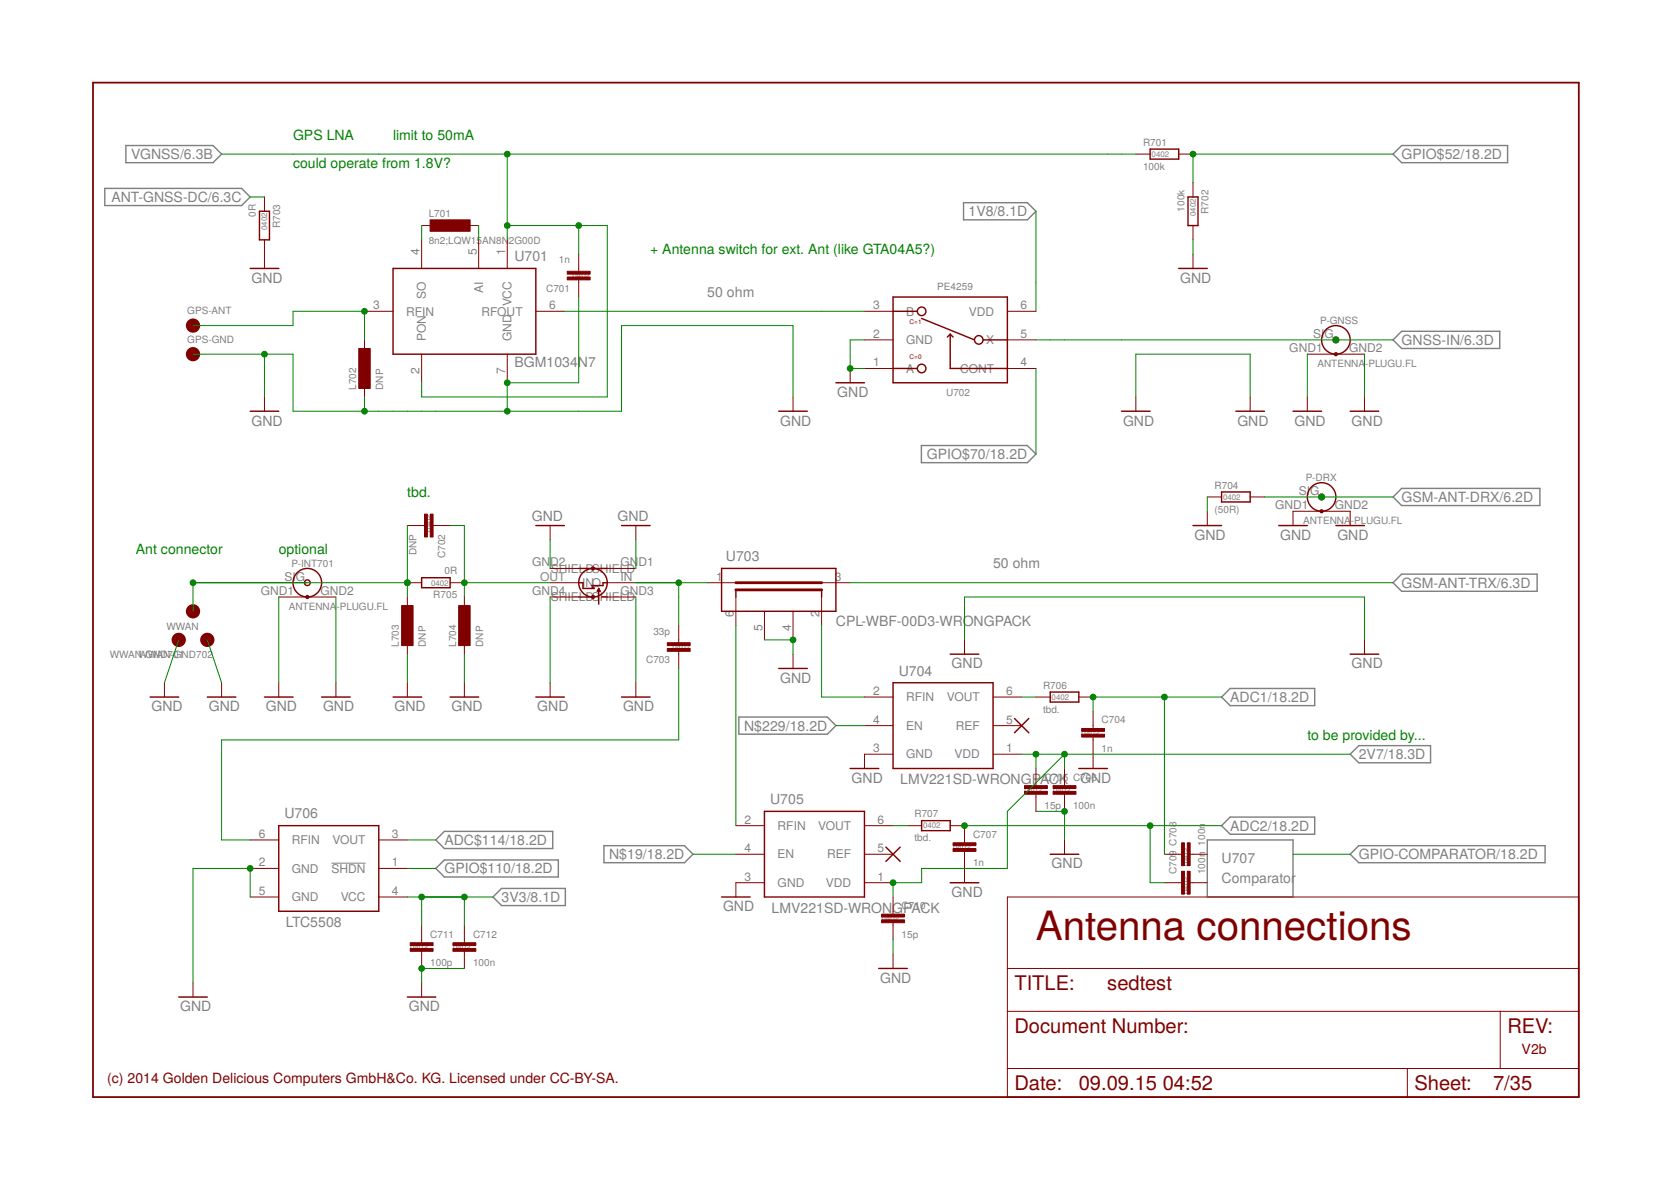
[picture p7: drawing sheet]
<svg xmlns="http://www.w3.org/2000/svg" width="297mm" height="210mm" viewBox="0 0 297 210" stroke-linecap="round" stroke-linejoin="round" font-family="sans-serif">
<g fill="none" stroke="#808080" stroke-width=".25">
<path d="M18.6 33.5h24.3l1.6 1.5-1.6 1.5h-24.3zM22.4 25.9h15.5l1.5 1.5-1.5 1.5h-15.5zM171.3 36h11.3l1.5 1.5-1.5 1.6h-11.3zM247.6 27.4l1.6-1.5h18.8v3h-18.8zM163.8 79.2h18.8l1.5 1.5-1.5 1.5h-18.8zM247.6 60.4l1.6-1.5h17.4v3h-17.4zM247.6 88.3l1.6-1.5h24.5v3.1h-24.5zM247.6 103.6l1.6-1.6h24v3.1h-24zM131.3 127.4h15.8l1.5 1.6-1.5 1.5h-15.8zM217.1 123.9l1.6-1.5h15v3h-15zM240 134l1.5-1.5h12.8v3.1h-12.8zM77.5 154.3l1.5-1.5h20.3v3.1h-20.3z"/>
<path d="M77.5 149.3l1.5-1.5h19.3v3h-19.3zM89.2 157.9h11.3v3.1h-11.3l-1.6-1.6zM107.4 150.3h14.3l1.5 1.5-1.5 1.5h-14.3zM214.6 149.3h15.2v10.1h-15.2zM217.1 146.7l1.6-1.5h15v3.1h-15zM240 151.8l1.5-1.5h33.2v3h-33.2z"/>
</g>
<path d="M58.9 153.4h6.1" fill="none" stroke="#808080" stroke-width=".18"/>
<g fill="none" stroke="#800000" stroke-width=".25">
<path d="M46.1 37.5h1.8v5.1h-1.8zM204.4 26.5h5.1v1.8h-5.1zM211.2 35h1.8v5.1h-1.8zM44.5 47.7h5.1M69.9 47.7h25.3v15.2h-25.3zM158.7 52.8h20.4v15.2h-20.4zM158.7 55.3h4.4M163.8 56.6l9.4 3.8M168.9 59.4v6.1h10.2M168.9 59.4l.5 .5M168.9 59.4l-.5 .5M209.5 47.7h5.1"/>
<path d="M44.5 73.1h5.1M138.4 73.1h5.1M148.6 68h5.1M158.7 65.5h4.4M174.8 60.4h4.3M199.4 73.1h5M219.7 73.1h5.1M229.8 73.1h5.1M240 73.1h5.1M95.2 93.4h5.1M110.5 93.4h5.1M212.1 93.4h5"/>
<path d="M217.1 87.4h5.1v1.8h-5.1zM227.3 93.4h5.1M237.5 93.4h5M75 102.7h5v1.8h-5zM102.9 101h5M102.9 103.6h.7v1h2.1l-.3-.3-.2 .3M102.9 106.1h2.5M106.4 104.6v2.8M106.4 104.6l.3 .5h-.5zM106.9 106.1h1M107.9 103.6h-.7v.5h-2M128.3 101h20.3v7.6h-20.3z"/>
<path d="M130.8 104.8v1.3M138.4 118.8h5.1M146 104.8v1.3M168.9 116.3h5.1M240 116.3h5.1M26.7 123.9h5.1M36.9 123.9h5M47 123.9h5.1M57.2 123.9h5.1M69.9 123.9h5.1M80 123.9h5.1M95.2 123.9h5.1"/>
<path d="M110.5 123.9h5.1M151.1 136.6h5.1M158.7 121.3h17.8v15.3h-17.8zM180.3 127.7l2.6 2.5M182.9 127.7l-2.6 2.5M186.7 123h5.1v1.8h-5.1zM191.8 136.6h5M49.6 146.7h17.7v15.3h-17.7zM128.3 159.4h5M135.9 144.2h17.8v15.2h-17.8zM157.5 150.6l2.5 2.5M160 150.6l-2.5 2.5"/>
<path d="M163.8 145.9h5.1v1.7h-5.1zM168.9 156.9h5.1M186.7 151.8h5.1M31.8 177.2h5.1M72.4 177.2h5.1M156.2 172.1h5.1"/>
<circle cx="163.8" cy="55.3" r=".76"/>
<circle cx="163.8" cy="65.5" r=".76"/>
<circle cx="174" cy="60.4" r=".76"/>
<circle cx="237.5" cy="60.4" r="2.54"/>
<circle cx="237.5" cy="60.4" r=".51"/>
<circle cx="237.5" cy="62.9" r=".25"/>
<circle cx="234.9" cy="88.3" r="2.54"/>
<circle cx="234.9" cy="88.3" r=".51"/>
<circle cx="234.9" cy="90.9" r=".25"/>
<circle cx="54.6" cy="103.6" r="2.54"/>
<circle cx="54.6" cy="103.6" r=".51"/>
<circle cx="54.6" cy="106.1" r=".25"/>
<circle cx="105.4" cy="103.6" r="2.54"/>
<circle cx="105.4" cy="101" r=".25"/>
<circle cx="105.4" cy="106.1" r=".25"/>
</g>
<g fill="none" stroke="#800000" stroke-width=".18">
<path d="M47 35v2.5M201.9 27.4h2.5M209.5 27.4h2.6M212.1 32.5v2.5M47 42.6v5.1M64.8 55.3h5.1M75 42.6v5.1M75 40.1h2.5M82.5 40.1h2.6M85.1 42.6v5.1M90.2 42.6v5.1M95.2 55.3h5.1"/>
<path d="M102.9 45.2v3M102.9 49.7v3.1M153.7 55.3h5M179.1 55.3h5M212.1 40.1v2.5M212.1 45.2v2.5M47 70.5v2.6M64.8 60.4v2.5M64.8 68v2.5M75 62.9v5.1M90.2 62.9v5.1M141 70.5v2.6"/>
<path d="M151.1 65.5v2.5M153.7 60.4h5M153.7 65.5h5M179.1 60.4h5M179.1 65.5h5M201.9 70.5v2.6M222.2 70.5v2.6M232.4 62.9h10.1M232.4 70.5v2.6M242.5 70.5v2.6M72.4 93.4h3.1M77 93.4h3"/>
<path d="M97.8 93.4v2.5M113 93.4v2.5M214.6 88.3h2.5M214.6 90.9v2.5M222.2 88.3h2.6M229.8 93.4v-2.5h10.2v2.5M49.6 106.1h10.1M72.4 103.6h2.6M72.4 106.1v2.5M72.4 113.7v2.6M80 103.6h2.5M82.5 106.1v2.5"/>
<path d="M82.5 113.7v2.6M97.8 103.6h5.1M97.8 101h5.1M97.8 106.1h5.1M107.9 103.6h5.1M107.9 101h5.1M107.9 106.1h5.1M120.6 111.2v3M120.6 115.8v3M125.7 103.6h5.1M130.8 106.1v5.1M135.9 108.6v5.1"/>
<path d="M141 108.6v5.1M141 116.3v2.5M146 103.6h5.1M146 106.1v5.1M171.4 113.7v2.6M242.5 113.7v2.6M29.2 121.3v2.6M39.4 121.3v2.6M49.6 121.3v2.6M59.7 121.3v2.6M72.4 121.3v2.6M82.5 121.3v2.6"/>
<path d="M97.8 121.3v2.6M113 121.3v2.6M153.7 129h5M153.7 123.9h5M158.7 134h-5v2.6M176.5 129h5.1M176.5 123.9h5.1M176.5 134h5.1M184.1 123.9h2.6M184.1 136.6v3M189.2 136.6v3M191.8 123.9h2.5"/>
<path d="M194.3 126.4v3.1M194.3 131v5.6M44.5 154.3h5.1M44.5 149.3h5.1M44.5 159.4h5.1M67.3 154.3h5.1M67.3 149.3h5.1M67.3 159.4h5.1M130.8 151.8h5.1M130.8 146.7h5.1M135.9 156.9h-5.1v2.5M153.7 151.8h5"/>
<path d="M153.7 146.7h5M153.7 156.9h5M158.7 159.4v3.1M161.3 146.7h2.5M168.9 146.7h2.5v3.1M171.4 151.3v5.6M179.1 159.4h101.5v35.6h-101.5zM184.1 141.2v3M189.2 141.2v3M189.2 149.3v2.5M207 151.8h3M207 156.9h3"/>
<path d="M211.6 151.8h3M211.6 156.9h3M34.3 174.7v2.5M75 164.5v3.1M75 169.1v3M75 174.7v2.5M82.5 164.5v3.1M82.5 169.1v3M158.7 164v3M158.7 169.6v2.5M179.1 179.7h101.5M179.1 172.1h101.5"/>
<path d="M266.7 179.7v10.2M179.1 189.9h101.5M250.2 189.9v5.1"/>
</g>
<g fill="#800000" stroke="#800000" stroke-width=".18">
<path d="M75.5 91.4h.5v4h-.5z"/>
<path d="M76.5 91.4h.5v4h-.5z"/>
<path d="M71.4 107.6h2v7.1h-2z"/>
<path d="M81.5 107.6h2.1v7.1h-2.1z"/>
<path d="M118.6 114.2h4.1v.5h-4.1z"/>
<path d="M118.6 115.3h4.1v.5h-4.1z"/>
<path d="M72.9 168.6h4.1v.5h-4.1z"/>
<path d="M72.9 167.6h4.1v.5h-4.1z"/>
<path d="M80.5 168.6h4.1v.5h-4.1z"/>
<path d="M80.5 167.6h4.1v.5h-4.1z"/>
<path d="M100.8 48.2h4.1v.5h-4.1z"/>
<path d="M100.8 49.2h4.1v.5h-4.1z"/>
<path d="M76.5 39.1h7.1v2h-7.1z"/>
<path d="M63.8 61.9h2v7.1h-2z"/>
<path d="M192.3 130.5h4v.5h-4z"/>
<path d="M192.3 129.5h4v.5h-4z"/>
<path d="M169.4 150.8h4.1v.5h-4.1z"/>
<path d="M169.4 149.8h4.1v.5h-4.1z"/>
<path d="M156.7 163.5h4.1v.5h-4.1z"/>
<path d="M156.7 162.5h4.1v.5h-4.1z"/>
<path d="M187.2 140.7h4.1v.5h-4.1z"/>
<path d="M187.2 139.6h4.1v.5h-4.1z"/>
<path d="M182.1 140.7h4.1v.5h-4.1z"/>
<path d="M182.1 139.6h4.1v.5h-4.1z"/>
<path d="M211.1 149.8h.5v4.1h-.5z"/>
<path d="M210 149.8h.5v4.1h-.5z"/>
<path d="M211.1 154.9h.5v4h-.5z"/>
<path d="M210 154.9h.5v4h-.5z"/>
</g>
<g fill="none" stroke="#800000" stroke-width="1.3">
<circle cx="34.3" cy="57.9" r=".64"/>
<circle cx="34.3" cy="62.9" r=".64"/>
<circle cx="31.8" cy="113.7" r=".64"/>
<circle cx="34.3" cy="108.6" r=".64"/>
<circle cx="36.9" cy="113.7" r=".64"/>
</g>
<path d="M16.5 14.7h264.1v180.3h-264.1z" fill="none" stroke="#800000" stroke-width=".32"/>
<path d="M130.8 103.6h15.2M130.8 104.8h15.2" fill="none" stroke="#800000" stroke-width=".51"/>
<g fill="none" stroke="#008000" stroke-width=".18">
<path d="M39.4 27.4h162.5M44.5 35h2.5M90.2 27.4v15.2M184.1 37.5v17.8M247.6 27.4h-35.5v5.1M34.3 57.9h17.8v-2.6h12.7v5.1M75 40.1v2.5M85.1 40.1v2.5M90.2 40.1h17.7v30.4h-32.9v-2.5M100.3 55.3h53.4M102.9 40.1v5.1M102.9 52.8v15.2h-12.7v5.1"/>
<path d="M212.1 42.6v2.6M34.3 62.9h17.8v10.2h58.4v-15.2h30.5v12.6M47 62.9v7.6M64.8 70.5v2.6M153.7 60.4h-2.6v5.1h2.6M184.1 60.4h63.5M184.1 65.5v15.2M201.9 70.5v-7.6h20.3v7.6M232.4 62.9v7.6M242.5 62.9v7.6M72.4 93.4v12.7M80 93.4h2.5v12.7"/>
<path d="M97.8 95.9v5.1M113 95.9v5.1M214.6 88.3v2.6M224.8 88.3h22.8M31.8 113.7l-2.6 7.6M36.9 113.7l2.5 7.6M49.6 106.1v15.2M59.7 106.1v15.2M72.4 116.3v5M72.4 103.6h-38.1v5M82.5 116.3v5M82.5 103.6h15.3"/>
<path d="M97.8 106.1v15.2M113 106.1v15.2M113 103.6h12.7M120.6 103.6v7.6M120.6 118.8v12.7h-81.2v17.8h5.1M130.8 111.2v35.5M135.9 113.7h5.1v2.6M146 111.2v12.7h7.7M151.1 103.6h96.5M171.4 113.7v-7.6h71.1v7.6M148.6 129h5.1M181.6 123.9h2.5"/>
<path d="M181.6 134h58.4M184.1 134v2.6M189.2 136.6v-2.6l-10.1 10.2v10.1h-15.3v2.6h-5.1v2.5M207 123.9v27.9M217.1 123.9h-22.8v2.5M44.5 159.4v-5.1h-10.2v20.4M72.4 154.3h5.1M72.4 149.3h5.1M72.4 159.4h15.2M75 159.4v5.1M82.5 159.4v5.1M123.2 151.8h7.6"/>
<path d="M158.7 146.7h2.6M171.4 146.7h45.7M184.1 144.2h5.1v5.1M204.4 146.7v10.2h2.6M229.8 151.8h10.2M82.5 172.1h-7.5v2.6M158.7 167v2.6"/>
</g>
<g fill="#008000" stroke="#008000" stroke-width=".18">
<circle cx="151.1" cy="65.5" r=".51"/>
<circle cx="75" cy="172.1" r=".51"/>
<circle cx="64.8" cy="73.1" r=".51"/>
<circle cx="90.2" cy="68" r=".51"/>
<circle cx="90.2" cy="73.1" r=".51"/>
<circle cx="47" cy="62.9" r=".51"/>
<circle cx="44.5" cy="154.3" r=".51"/>
<circle cx="141" cy="113.7" r=".51"/>
<circle cx="189.2" cy="144.2" r=".51"/>
<circle cx="34.3" cy="103.6" r=".51"/>
<circle cx="72.4" cy="103.6" r=".51"/>
<circle cx="82.5" cy="103.6" r=".51"/>
<circle cx="234.9" cy="88.3" r=".51"/>
<circle cx="90.2" cy="27.4" r=".51"/>
<circle cx="90.2" cy="40.1" r=".51"/>
<circle cx="102.9" cy="40.1" r=".51"/>
<circle cx="237.5" cy="60.4" r=".51"/>
<circle cx="82.5" cy="159.4" r=".51"/>
<circle cx="75" cy="159.4" r=".51"/>
<circle cx="212.1" cy="27.4" r=".51"/>
<circle cx="64.8" cy="55.3" r=".51"/>
<circle cx="120.6" cy="103.6" r=".51"/>
<circle cx="194.3" cy="123.9" r=".51"/>
<circle cx="207" cy="123.9" r=".51"/>
<circle cx="171.4" cy="146.7" r=".51"/>
<circle cx="204.4" cy="146.7" r=".51"/>
<circle cx="158.7" cy="156.9" r=".51"/>
<circle cx="189.2" cy="134" r=".51"/>
<circle cx="184.1" cy="134" r=".51"/>
</g>
<text font-size="7.2" fill="#800000" x="184.1" y="167.1">Antenna connections</text>
<g font-size="3.6" fill="#800000">
<text x="180.3" y="175.9">TITLE:</text>
<text x="196.8" y="175.9">sedtest</text>
<text x="180.3" y="183.6">Document Number:</text>
<text x="267.9" y="183.6">REV:</text>
<text x="180.3" y="193.7">Date:</text>
<text x="191.8" y="193.7">09.09.15</text>
<text x="206.7" y="193.7">04:52</text>
<text x="251.4" y="193.7">Sheet:</text>
<text x="265.4" y="193.7">7/35</text>
</g>
<g font-size="2.5" fill="#808080">
<text x="23.3" y="28.3">VGNSS/6.3B</text>
<text x="249.2" y="28.3">GPIO$52/18.2D</text>
<text x="19.8" y="35.9">ANT-GNSS-DC/6.3C</text>
<text x="172.2" y="38.4">1V8/8.1D</text>
<text x="91.4" y="46.4">U701</text>
<text x="44.7" y="50.2">GND</text>
<text x="125.7" y="52.8">50 ohm</text>
<text x="209.8" y="50.2">GND</text>
<text x="91.4" y="65.2">BGM1034N7</text>
<text x="249.2" y="61.3">GNSS-IN/6.3D</text>
<text x="148.8" y="70.6">GND</text>
<text x="44.7" y="75.6">GND</text>
<text x="138.7" y="75.6">GND</text>
<text x="199.6" y="75.6">GND</text>
<text x="219.9" y="75.6">GND</text>
<text x="230.1" y="75.6">GND</text>
<text x="240.3" y="75.6">GND</text>
<text x="164.8" y="81.6">GPIO$70/18.2D</text>
<text x="249.2" y="89.2">GSM-ANT-DRX/6.2D</text>
<text x="94.5" y="92.7">GND</text>
<text x="109.8" y="92.7">GND</text>
<text x="212.3" y="96">GND</text>
<text x="227.6" y="96">GND</text>
<text x="237.7" y="96">GND</text>
<text x="129" y="99.8">U703</text>
<text x="176.5" y="101">50 ohm</text>
<text x="249.2" y="104.5">GSM-ANT-TRX/6.3D</text>
<text x="148.6" y="111.2">CPL-WBF-00D3-WRONGPACK</text>
<text x="169.2" y="118.8">GND</text>
<text x="240.3" y="118.8">GND</text>
<text x="138.7" y="121.3">GND</text>
<text x="159.8" y="120.1">U704</text>
<text x="218.7" y="124.8">ADC1/18.2D</text>
<text x="26.9" y="126.4">GND</text>
<text x="37.1" y="126.4">GND</text>
<text x="47.3" y="126.4">GND</text>
<text x="57.4" y="126.4">GND</text>
<text x="70.1" y="126.4">GND</text>
<text x="80.3" y="126.4">GND</text>
<text x="95.5" y="126.4">GND</text>
<text x="110.7" y="126.4">GND</text>
<text x="132.3" y="129.9">N$229/18.2D</text>
<text x="241.5" y="134.9">2V7/18.3D</text>
<text x="136.9" y="142.9">U705</text>
<text x="151.4" y="139.1">GND</text>
<text x="160" y="139.4">LMV221SD-WRONGPACK</text>
<text x="192" y="139.1">GND</text>
<text x="50.6" y="145.5">U706</text>
<text x="218.7" y="147.6">ADC2/18.2D</text>
<text x="79" y="155.2">GPIO$110/18.2D</text>
<text x="79" y="150.2">ADC$114/18.2D</text>
<text x="108.3" y="152.7">N$19/18.2D</text>
<text x="186.9" y="154.4">GND</text>
<text x="217.2" y="153.3">U707</text>
<text x="241.5" y="152.7">GPIO-COMPARATOR/18.2D</text>
<text x="89.2" y="160.3">3V3/8.1D</text>
<text x="128.5" y="162">GND</text>
<text x="169.2" y="159.4">GND</text>
<text x="217.2" y="156.9">Comparator</text>
<text x="50.8" y="164.8">LTC5508</text>
<text x="137.2" y="162.2">LMV221SD-WRONGPACK</text>
<text x="32" y="179.8">GND</text>
<text x="72.7" y="179.8">GND</text>
<text x="156.5" y="174.7">GND</text>
</g>
<g font-size="2.5" fill="#008000">
<text x="52.1" y="24.9">GPS LNA</text>
<text x="52.1" y="29.9">could operate from 1.8V?</text>
<text x="69.9" y="24.9">limit to 50mA</text>
<text x="115.6" y="45.2">+ Antenna switch for ext. Ant (like GTA04A5?)</text>
<text x="72.4" y="88.3">tbd.</text>
<text x="24.1" y="98.5">Ant connector</text>
<text x="49.5" y="98.5">optional</text>
<text x="232.4" y="131.5">to be provided by...</text>
</g>
<g font-size="2.5" fill="#800000">
<text x="270.5" y="187.4">V2b</text>
<text x="19.1" y="192.4">(c) 2014 Golden Delicious Computers GmbH&amp;Co. KG. Licensed under CC-BY-SA.</text>
</g>
<g font-size="2.1" fill="#808080">
<text x="74.6" y="45.4" transform="rotate(-90 74.6 45.4)">4</text>
<text x="84.7" y="45.4" transform="rotate(-90 84.7 45.4)">5</text>
<text x="89.8" y="45.4" transform="rotate(-90 89.8 45.4)">1</text>
<text x="75.7" y="53.1" transform="rotate(-90 75.7 53.1)">SO</text>
<text x="85.9" y="52.1" transform="rotate(-90 85.9 52.1)">AI</text>
<text x="66.3" y="55">3</text>
<text x="72.2" y="56.1">RFIN</text>
<text x="85.6" y="56.1">RFOUT</text>
<text x="97.6" y="55">6</text>
<text x="155.2" y="55">3</text>
<text x="161.1" y="56.1">B</text>
<text x="172.2" y="56.1">VDD</text>
<text x="181.4" y="55">6</text>
<text x="75.7" y="60.6" transform="rotate(-90 75.7 60.6)">PON</text>
<text x="90.9" y="60.6" transform="rotate(-90 90.9 60.6)">GND VCC</text>
<text x="155.2" y="60">2</text>
<text x="155.2" y="65.1">1</text>
<text x="161.1" y="61.2">GND</text>
<text x="175.3" y="61.2">X</text>
<text x="181.4" y="60">5</text>
<text x="181.4" y="65.1">4</text>
<text x="229.2" y="62.6">GND1</text>
<text x="233.4" y="60">SIG</text>
<text x="239.8" y="62.6">GND2</text>
<text x="74.6" y="66.5" transform="rotate(-90 74.6 66.5)">2</text>
<text x="89.8" y="66.5" transform="rotate(-90 89.8 66.5)">7</text>
<text x="161.1" y="66.2">A</text>
<text x="170.7" y="66.2">CONT</text>
<text x="230.9" y="88">SIG</text>
<text x="226.6" y="90.5">GND1</text>
<text x="237.3" y="90.5">GND2</text>
<text x="94.6" y="100.7">GN</text>
<text x="97.8" y="100.7">D2</text>
<text x="97.9" y="101.8">SHIELDSHIELD</text>
<text x="110.3" y="100.7">GN</text>
<text x="113.5" y="100.7">D1</text>
<text x="46.3" y="105.8">GND1</text>
<text x="50.6" y="103.2">SIG</text>
<text x="57" y="105.8">GND2</text>
<text x="94.6" y="105.8">GND4</text>
<text x="96" y="103.2">OUT</text>
<text x="97.9" y="106.9">SHIELDS</text>
<text x="103.5" y="104.3">INO</text>
<text x="106.6" y="106.9">HIELD</text>
<text x="110.3" y="103.2">IN</text>
<text x="110.3" y="105.8">GND3</text>
<text x="127.3" y="103.2">1</text>
<text x="148.4" y="103.2">3</text>
<text x="130.5" y="109.6" transform="rotate(-90 130.5 109.6)">6</text>
<text x="135.5" y="112.2" transform="rotate(-90 135.5 112.2)">5</text>
<text x="140.6" y="112.2" transform="rotate(-90 140.6 112.2)">4</text>
<text x="145.7" y="109.6" transform="rotate(-90 145.7 109.6)">2</text>
<text x="155.2" y="123.5">2</text>
<text x="161.1" y="124.6">RFIN</text>
<text x="168.3" y="124.6">VOUT</text>
<text x="178.9" y="123.5">6</text>
<text x="155.2" y="128.6">4</text>
<text x="161.1" y="129.7">EN</text>
<text x="169.9" y="129.7">REF</text>
<text x="178.9" y="128.6">5</text>
<text x="155.2" y="133.7">3</text>
<text x="161.1" y="134.8">GND</text>
<text x="169.7" y="134.8">VDD</text>
<text x="178.9" y="133.7">1</text>
<text x="46" y="148.9">6</text>
<text x="69.7" y="148.9">3</text>
<text x="132.4" y="146.4">2</text>
<text x="138.2" y="147.5">RFIN</text>
<text x="145.5" y="147.5">VOUT</text>
<text x="156" y="146.4">6</text>
<text x="46" y="154">2</text>
<text x="51.9" y="150">RFIN</text>
<text x="51.9" y="155.1">GND</text>
<text x="58.9" y="155.1">SHDN</text>
<text x="59.1" y="150">VOUT</text>
<text x="69.7" y="154">1</text>
<text x="132.4" y="151.5">4</text>
<text x="138.2" y="152.6">EN</text>
<text x="147.1" y="152.6">REF</text>
<text x="156" y="151.5">5</text>
<text x="46" y="159.1">5</text>
<text x="51.9" y="160.2">GND</text>
<text x="60.6" y="160.2">VCC</text>
<text x="69.7" y="159.1">4</text>
<text x="132.4" y="156.5">3</text>
<text x="138.2" y="157.7">GND</text>
<text x="146.8" y="157.7">VDD</text>
<text x="156" y="156.5">1</text>
</g>
<g font-size="1.8" fill="#808080">
<text x="203.2" y="25.9">R701</text>
<text x="203.2" y="30.2">100k</text>
<text x="45.5" y="38.6" transform="rotate(-90 45.5 38.6)">0R</text>
<text x="49.8" y="40.6" transform="rotate(-90 49.8 40.6)">R703</text>
<text x="76.2" y="38.6">L701</text>
<text x="210.6" y="37.6" transform="rotate(-90 210.6 37.6)">100k</text>
<text x="214.8" y="38" transform="rotate(-90 214.8 38)">R702</text>
<text x="76.2" y="43.4">8n2;LQW15AN8N</text>
<text x="90.5" y="43.4">2G00D</text>
<text x="99.4" y="46.8">1n</text>
<text x="97.1" y="51.9">C701</text>
<text x="166.6" y="51.5">PE4259</text>
<text x="33.3" y="55.8">GPS-ANT</text>
<text x="234.7" y="57.6">P-GNSS</text>
<text x="33.3" y="60.9">GPS-GND</text>
<text x="234.2" y="65.2">ANTENNA</text>
<text x="242.7" y="65.2">-PLUGU.FL</text>
<text x="63.3" y="69.3" transform="rotate(-90 63.3 69.3)">L702</text>
<text x="68.1" y="69.3" transform="rotate(-90 68.1 69.3)">DNP</text>
<text x="168.2" y="70.3">U702</text>
<text x="215.9" y="86.8">R704</text>
<text x="232.1" y="85.5">P-DRX</text>
<text x="215.9" y="91.1">(50R)</text>
<text x="231.6" y="93.2">ANTENNA</text>
<text x="240.1" y="93.2">-PLUGU.FL</text>
<text x="51.8" y="100.8">P-INT701</text>
<text x="74.1" y="98.7" transform="rotate(-90 74.1 98.7)">DNP</text>
<text x="79.1" y="99.2" transform="rotate(-90 79.1 99.2)">C702</text>
<text x="77" y="106.3">R705</text>
<text x="79" y="102">0R</text>
<text x="29.6" y="112">WWAN</text>
<text x="51.3" y="108.4">ANTENNA</text>
<text x="59.8" y="108.4">-PLUGU.FL</text>
<text x="116.1" y="112.8">33p</text>
<text x="19.5" y="117">WWANWWAN-GND702</text>
<text x="25.2" y="117">-GND701</text>
<text x="70.9" y="115" transform="rotate(-90 70.9 115)">L703</text>
<text x="75.7" y="115" transform="rotate(-90 75.7 115)">DNP</text>
<text x="81.1" y="115" transform="rotate(-90 81.1 115)">L704</text>
<text x="85.9" y="115" transform="rotate(-90 85.9 115)">DNP</text>
<text x="114.9" y="117.9">C703</text>
<text x="185.4" y="122.4">R706</text>
<text x="185.4" y="126.7">tbd.</text>
<text x="195.8" y="128.6">C704</text>
<text x="195.8" y="133.7">1n</text>
<text x="185.7" y="143.8">15p</text>
<text x="185.7" y="138.7">C705 C706</text>
<text x="190.7" y="143.8">100n</text>
<text x="162.6" y="149.5">tbd.</text>
<text x="162.6" y="145.2">R707</text>
<text x="173" y="148.9">C707</text>
<text x="173" y="154">1n</text>
<text x="209.2" y="155.4" transform="rotate(-90 209.2 155.4)">C709 C708</text>
<text x="214.2" y="155.4" transform="rotate(-90 214.2 155.4)">100n</text>
<text x="214.2" y="150.3" transform="rotate(-90 214.2 150.3)">100n</text>
<text x="160.3" y="161.6">C710</text>
<text x="76.5" y="166.7">C711</text>
<text x="84.1" y="166.7">C712</text>
<text x="160.3" y="166.7">15p</text>
<text x="76.5" y="171.8">100p</text>
<text x="84.1" y="171.8">100n</text>
</g>
<g font-size="1.4" fill="#808080">
<text x="204.7" y="27.9">0402</text>
<text x="47.5" y="40.9" transform="rotate(-90 47.5 40.9)">0402</text>
<text x="212.6" y="38.4" transform="rotate(-90 212.6 38.4)">0402</text>
<text x="101.8" y="49.5">0402</text>
<text x="217.4" y="88.8">0402</text>
<text x="76.7" y="94.5" transform="rotate(-90 76.7 94.5)">0402</text>
<text x="76.6" y="104.1">0402</text>
<text x="119.6" y="115.5">0402</text>
<text x="186.9" y="124.4">0402</text>
<text x="192.3" y="130.7">0402</text>
<text x="182.1" y="140.9">0402</text>
<text x="187.2" y="140.9">0402</text>
<text x="164.1" y="147.2">0402</text>
<text x="169.4" y="151.1">0402</text>
<text x="211.3" y="153.8" transform="rotate(-90 211.3 153.8)">0402</text>
<text x="211.3" y="158.9" transform="rotate(-90 211.3 158.9)">0402</text>
<text x="156.7" y="163.8">0402</text>
<text x="72.9" y="168.8">0402</text>
<text x="80.5" y="168.8">0402</text>
</g>
<g font-size="1.1" fill="#800000">
<text x="161.7" y="57.7">C=1</text>
<text x="161.7" y="63.7">C=0</text>
</g>
</svg>
